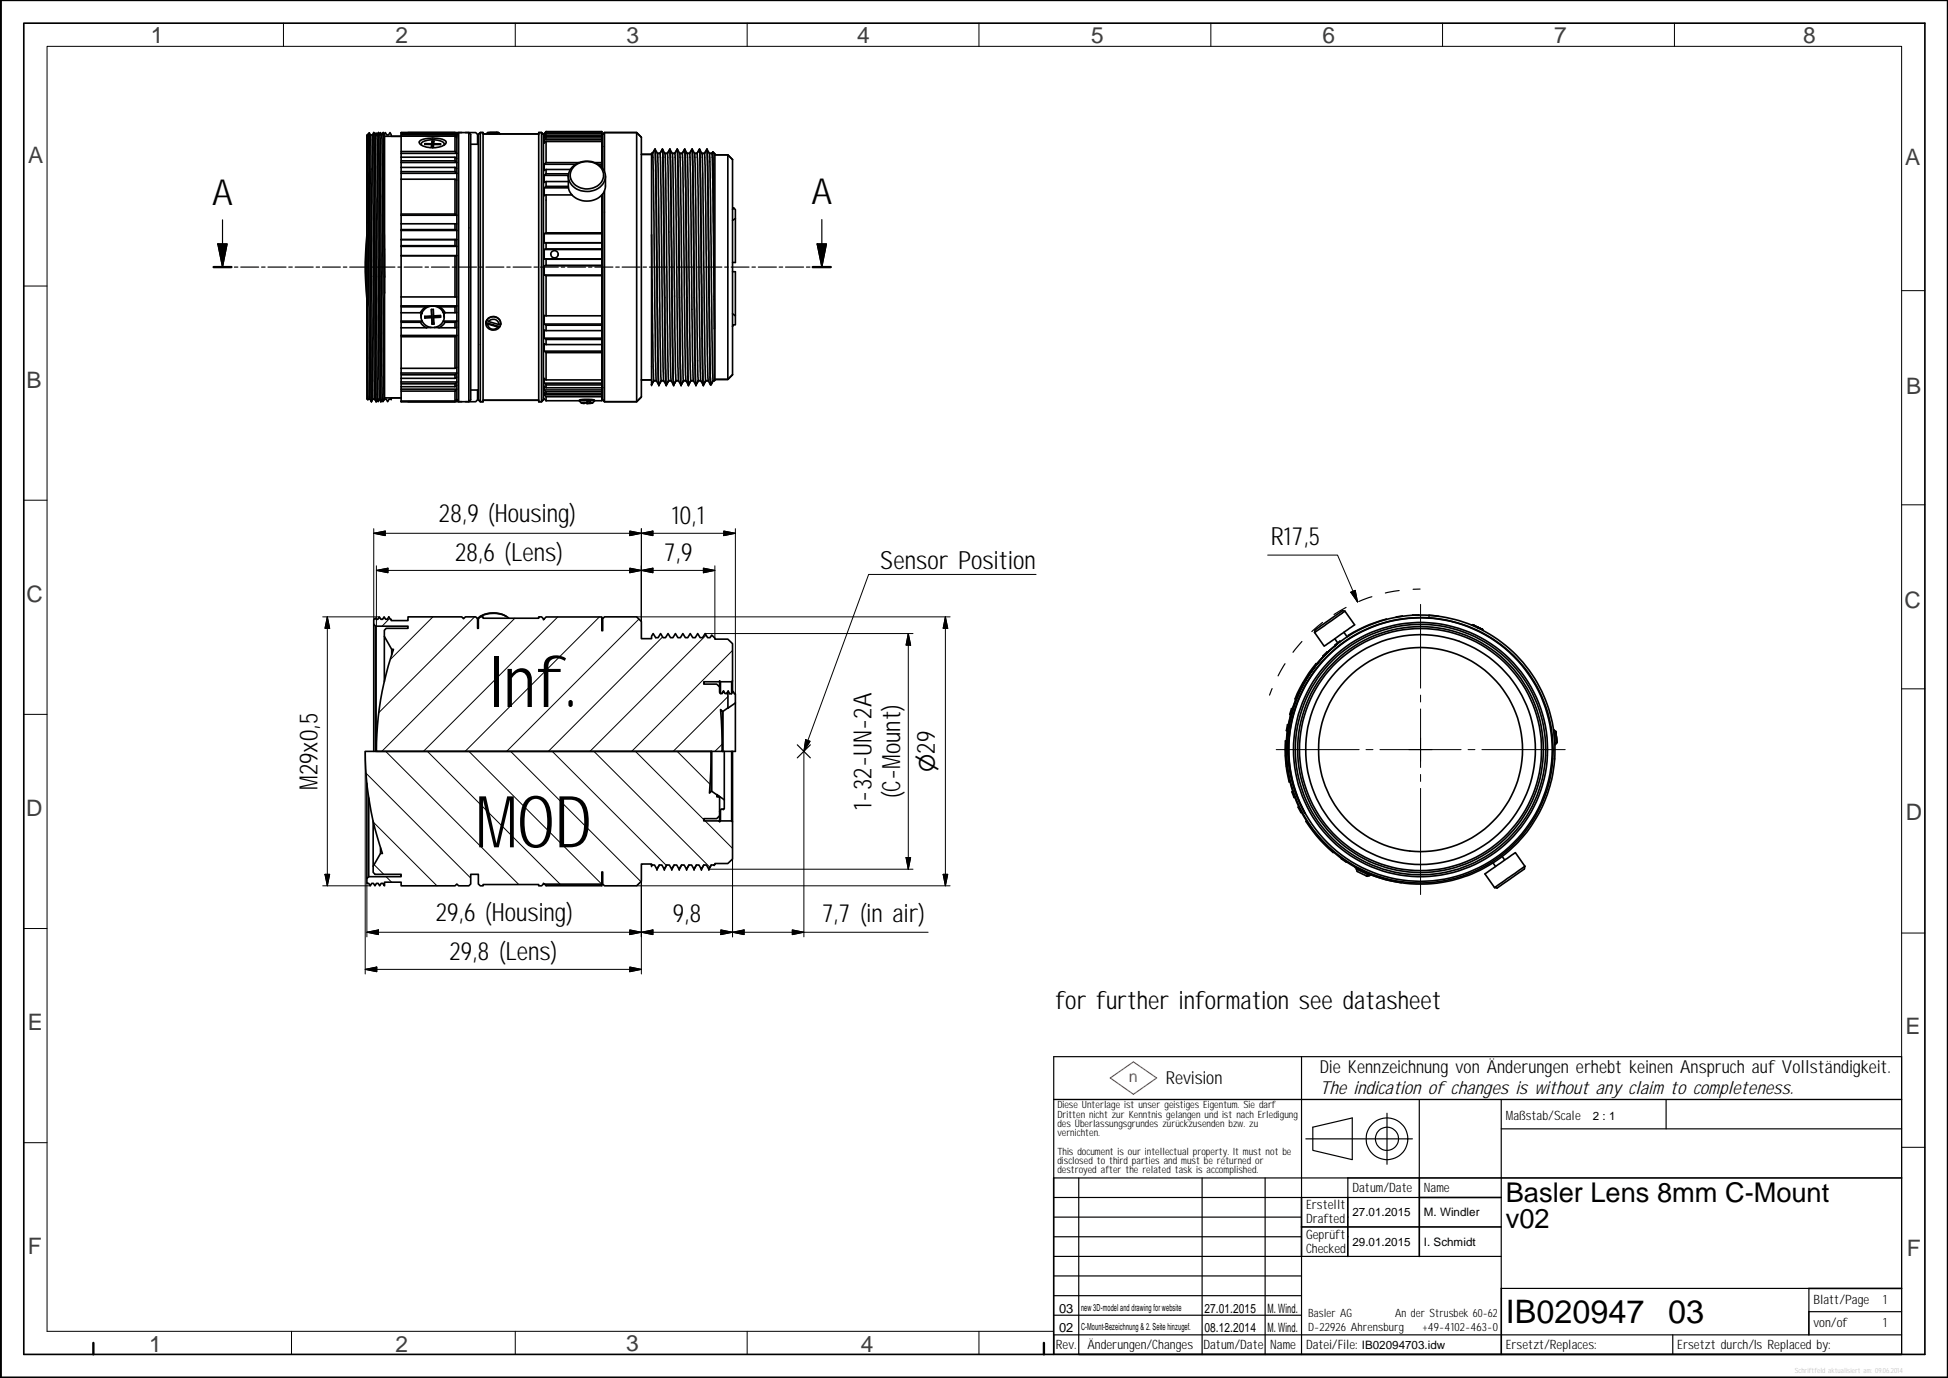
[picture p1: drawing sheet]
<svg xmlns="http://www.w3.org/2000/svg" width="420mm" height="297mm" viewBox="0 0 420 297" stroke-linecap="round" stroke-linejoin="round" font-family="sans-serif">
<g fill="none" stroke="#000" stroke-width=".36">
<path d="M5.1 5h410.1v287h-410.1zM79.2 29.1v35.4M79.3 29.1l.5 56.9M79.6 28.7l.1 10.9-.3-10.7M79.6 28.7a1 1 0 0 0-.5 1.3v54.5a2.04 2.04 0 0 0 .2 1.7l.1-.2h.4l.3 .6M79.7 28.7l.2 .4h.4l.3-.5 .3 .5h.4l.3-.5 .3 .5h.4l.4-.5 .2 .4v30.6M79.7 39.6l.4 47M79.7 37l.4 49.6M79.9 29.1l.5 56.9M80.3 29.1l.5 56.9M80.8 29l.3-.3 .2 .4M80.9 29.1l.5 56.9"/>
<path d="M81.3 29.1l.5 56.9M81.8 29l.3-.4 .2 .5M81.9 29.1l.6 56.9M82.3 29.1l.5 56.9M82.6 28.6l.3 34.6zM82.9 29l.2-.4 .3 .5h.4l.3-.5 .3 .8h2.1h-3.6M86.5 33.9h11.6v.8M86.5 34.7h11.6M86.5 28.6h11.6l.4 .4h-.1M86.5 38.6h11.6v7.5M86.5 28.7h11.6v.2M86.5 37h11.6"/>
<path d="M86.5 32.7h11.6M86.5 28.9h11.6M86.5 36.1h11.6M86.5 38.6v7.8M86.5 37.4v1.2M86.5 36.1v1.3M86.5 35v1.1M86.5 33.9v1.1M86.5 33.1v.8M86.5 28.6v4.5M86.5 28.6h11.6l.4 .4 .4-.4h2.2a1.82 1.82 0 0 1 .4 1.8v54.3a1.91 1.91 0 0 1-.4 1.9h-2.2l-.4-.4-.4 .4h-11.6M88 28.6h11.6"/>
<path d="M90.5 30.4a6.5 6.5 0 0 1 5-.3 .66 .66 0 0 1 .7 .6 .66 .66 0 0 1-.7 .7 4.9 4.9 0 0 1-5-.4zM90.9 31.3l-.1-.1a1.29 1.29 0 0 1 1.4-1 4.1 4.1 0 0 1 3.6 .7l-.1 .4M91.7 31l-.1 .1h1.5v.6h.4v-.6M91.7 31h1.4M91.7 31v.1M93.1 31.5h.1M93.1 31v.7M93.2 30.4l-.1 .6M93.2 30.4h.4l-.1 .6M93.2 31h.3M93.2 30.4v.6M93.2 31l-.1 .5"/>
<path d="M93.5 31v.1M93.5 31h1.5v.2l-1.5-.1M98.1 33.9l.4 .3M98.1 34.7l.4 .3h-12M98.1 28.6h.1M98.1 36.1v.9M98.1 38.6l.4 .2M98.1 36.1l.4 .2M98.1 28.7l.4 .4M98.1 32.7l.4 .4h-12M98.1 28.9l.4 .4h-12M98.1 37l.4 .4h-12"/>
<path d="M98.5 29.7l-.4-.4v3.4M98.5 29v57.2M98.9 28.6v58M100.4 28.6h2.2l.4 .4v2.1h.2h-1.7M101.1 28.6v58M103.2 29l.4-.4h.6v58a1.02 1.02 0 0 1-1-1.5zM103.6 28.6v58M104.9 28.9a2.35 2.35 0 0 1 2-.4l.6 .1 .3 .3M105.4 28.9h2M107.5 28.6l.4 .3M116.2 28.6h.6l.4 .4v55.7a1.91 1.91 0 0 1-.4 1.9h-.6zM116.2 28.9h-12"/>
<path d="M116.8 28.6v58M117.4 37.8v1.5l.4-.2M117.4 35.4v1.3l.4-.2M117.4 30.1v.7l.4-.3M117.4 29.3v.4l.4-.3M117.4 29.3h12.4M117.4 30.1h12.4M117.4 28.9h.2M117.4 37.8h5.2M117.4 35.4h6.8M117.8 28.4l-.6 .6M117.8 28.7l-.4 .4v-.2"/>
<path d="M117.8 30.5v4.6M117.8 28.4h.1M117.8 28.4h12M117.8 28.7v.2M117.8 29.4v.3M117.8 36.5v1M117.8 39.1v1.1M117.8 37.5l-.4 .3M117.8 35.1l-.4 .3M117.8 29.7l-.4 .4M117.8 28.9l-.4 .4M117.8 28.4l-.4 .5"/>
<path d="M117.8 35.1h7.1M117.8 29.4h12M117.8 29.7h12M117.8 30.5h12M117.8 28.9h12M117.8 36.5h5.2M117.8 37.5h4.8M117.8 39.1h4.8M117.8 28.7h12M122.6 38v2.1a3.9 3.9 0 0 0 4.9 3.2 3.6 3.6 0 0 0 3.1-3.2v-2.1M123.3 36.1a4.4 4.4 0 0 1 7.1 .9 3.3 3.3 0 0 1-3.2 4.3 3.8 3.8 0 0 1-4.6-3.7zM123.8 35.9a4.1 4.1 0 0 1 6.1 .8 2.93 2.93 0 0 1-2.7 4 3.3 3.3 0 0 1-4.1-3.5z"/>
<path d="M128.3 35.1h1.5M129 35.4h.8M129.8 30.5v4.6M129.8 28.4v2.1M129.8 35.1v.9M130 36.3v-5.9a1.89 1.89 0 0 1 .4-1.8h6.9l1 1v56l-1 1h-6.9a2.01 2.01 0 0 1-.4-1.9v-42.9M130 31.6h-.2M130.4 28.6v8.3M137.3 28.6v58M140.5 33.3h-2.2M140.7 33.1l.9 49h-.6l-.5 .8M141.3 32.2l.1 3.3 .4 39.1 .3 8.4"/>
<path d="M141.3 32.2l.5 1 .2 5.6 .4 36 .2 7.2-.5 1M141.3 32.2l.3 10.9 .3 33.7 .2 6.2M141.3 32.2l-.6 .9h-.2v17.5M142.4 33.1l.7 49h-.5l-.5 .9M142.9 32.2l.2 6.3 .3 33.6 .3 10.9M142.9 32.2l.6 1 .1 4.2 .3 32.1 .3 12.5-.5 1-.2-4.9-.4-39.1zM142.9 32.2l-.5 .9h-.6M144 33.1l.7 49h-.5l-.5 .9M144.5 32.2l.8 50.8M144.5 32.2l.5 1 .2 7.9 .4 32.1 .2 8.8-.5 1zM144.5 32.2l-.5 .9h-.6M145.6 33.1l.7 49h-.5l-.5 .9"/>
<path d="M146.1 32.2l.2 6.3 .4 40.9 .2 3.6M146.1 32.2l.6 1 .1 4.2 .4 39 .2 5.6-.5 1M146.1 32.2l.3 12.8 .3 33.1 .2 4.9M146.1 32.2l-.5 .9h-.6M147.2 33.1l.7 49h-.5l-.5 .9M147.7 32.2l.8 50.8M147.7 32.2l.5 .9 .1 .5 .1 5.2 .3 32.6 .3 10.6-.5 1zM147.7 32.2l-.5 .9h-.6M148.7 33.1l.9 49h-.6l-.5 .9M149.3 32.2l.1 4.9 .4 37.5 .3 8.4M149.3 32.2l.5 1 .2 5.6 .4 36 .2 7.2-.5 1-.2-6.2-.3-33.7zM149.3 32.2l-.6 .9h-.5"/>
<path d="M150.4 33.1l.7 49h-.5l-.5 .9M150.9 32.2l.2 6.3 .3 33.6 .3 10.9M150.9 32.2l.6 1 .1 4.2 .3 32.1 .3 12.5-.5 1-.2-4.9-.4-39.1zM150.9 32.2l-.5 .9h-.6M152 33.1l.7 49h-.5l-.5 .9M152.5 32.2l.7 49.7M152.5 32.2l.5 1 .2 3 .6 45.8-.4 .7-.2-1.4M152.5 32.2l.2 8.4 .5 40.7M152.5 32.2l-.5 .9h-.6M153.6 33.1l.2 7.1 .3 30.7M153.6 33.1h-.6h.6l.2-.4 .4 .5M153.6 33.1l.2-.4 .4 .5"/>
<path d="M153.8 32.7l.3 38.2M154.2 33.2v48.8l-.4 .1-.5 .8M154.2 33.4h2.8l1 1v46.4l-1 1h-2.8M157 33.4v48.4M79.1 50.7l-.3 5.9 .3 7.9M86.5 48.2h11.6v1.3M86.5 46.1h11.6M86.5 49.5h11.6M86.5 51.6h12M86.5 53h11.6M86.5 55.1h11.6M86.5 55.1h12h-.4v8.9"/>
<path d="M86.5 55.1v8.9M86.5 53.1v2M86.5 51.6v1.5M86.5 49.7v1.9M86.5 48.2v1.5M86.5 46.4v1.8M98.1 51.6v1.4M98.1 48.2l.4 .1M98.1 46.1l.4 .3h-12M98.1 49.5l.4 .2h-12M98.1 53l.4 .1h-12M117.4 40.5v1.7l.4-.2"/>
<path d="M117.4 57.3v2M117.4 53.8v2M117.4 50.4v1.9M117.4 59.3l.4 .1M117.4 55.8l.4 .1M117.4 52.3h.4M117.4 40.5h5.2M117.4 50.4h12.4M117.4 52.3h12.4M117.4 53.8h12.4M117.4 55.8h12.4M117.4 57.3h12.4"/>
<path d="M117.4 59.3h12.4M117.8 40.2l-.4 .3M117.8 40.2h4.8M117.8 59.4v8.7M117.8 42v8.2M117.8 52.3v1.4M117.8 55.9v1.3M117.8 57.2l-.4 .1M117.8 53.7l-.4 .1M117.8 50.2l-.4 .2M117.8 42h5.6M117.8 50.2h12"/>
<path d="M117.8 52.3h12M117.8 53.7h12M117.8 55.9h12M117.8 57.2h12M117.8 59.4h12M129.8 42v8.2M129.8 50.4v1.9M129.8 53.8v2M129.8 57.3v2M129.8 59.4v8.7M129.8 50.2v.2M129.8 52.3v1.5"/>
<path d="M129.8 55.8v1.5M129.8 59.3v.1M130.4 41.1v45.5M140.5 50.6l.5 31.4-.5 .9M140.5 50.6v32.3M158 45.1l.2-.3 .4 .4v1.9l-.6 .4M158 58.6h.6v9.5M158.2 44.8l-.2 .3M158.6 47.1v9.5h-.6M79.2 64.5l.2 21.5M79.2 64.5l.1 21.7M82.9 63.2v23l-.1-.2h-.3l-.4 .6-.5-58 .6 58"/>
<path d="M86.5 64h12M86.5 72.6h11.6M86.5 79.4h11.6M86.5 69.5h4.2M86.5 67.4h4.2M86.5 70.7h5.5M86.5 72.3h12l-.4 .3M86.5 79.4v1M86.5 72.3v7.1M86.5 70.7v1.6M86.5 69.2v1.5M86.5 67.4v1.8"/>
<path d="M86.5 65.9v1.5M86.5 64v1.9M86.5 66.1h5.4M86.5 65.9h12l-.4 .2M86.5 69.2h4.5M90.7 69.5l.5 .6 .8 .6M90.8 68.1l.2 1.1M91 69.2l1 1 1 .4M91 67.4l-.2 .7zM91 69.2l-.3 .3M91.6 68.2l.1 .4M91.6 68.2l.1 .1"/>
<path d="M91.7 68.3v.3M91.9 66.1l-.7 .6-.5 .7M93 70.6h.7M93 70.6l-1 .1M93.1 66l-1.1 .3-1 1.1h-.3M93.1 66.7v1.4M93.1 66.7h.4v1.4l1.5-.1v.4l-1.5 .1M93.1 66h.5M93.1 66l-1.2 .1M93.1 68.1l-1.5 .1M93.1 68.3h-1.4M93.1 68.3v.2l-1.4 .1"/>
<path d="M93.1 68.3l.1 1.6M93.2 65.9l-.1 .1M93.5 65.9l.1 .1M93.5 68.5l.1 1.4h-.4M93.6 66l1.4 .5 .6 .9M93.6 69.6l-.4 .1v.2M93.6 66l1.1 .1M93.7 70.6l4.4 .1M94.7 66.1h3.4v1.3M94.7 66.1l.8 .6 .5 .7M95 68.2h-1.5v.3M95.6 69.2l-.9 1-1 .4"/>
<path d="M95.6 67.4l.2 .7zM95.6 69.2l.4 .3M95.6 67.4h.4M95.6 69.2h2.9l-.4 .3M95.8 68.2l-.2 1M96 69.5h2.1M96 69.5l-.4 .5-.9 .7M98.1 72.6v6.8M98.1 69.5v1.2M98.5 67.4h-2.5M98.5 70.5l-.4 .2M98.5 79.2l-.4 .2"/>
<path d="M104.8 69.7h.1M104.8 69.7a1.6 1.6 0 0 1 1.6-1.5 1.6 1.6 0 0 1 1.6 1.5M105 69l.4 .3M105 69a1.62 1.62 0 0 1 1.8-.7 1.62 1.62 0 0 1 1.2 1.6M105 69a1.56 1.56 0 0 0 .7 2 1.56 1.56 0 0 0 2.1-.6l-3-.8 .4 .3 2.2 .6 .4-.1 .2-.5M105.2 69.9a1.23 1.23 0 0 0 .9 1 1.23 1.23 0 0 0 1.3-.4M105.4 69.3a1.21 1.21 0 0 1 1.3-.5 1.21 1.21 0 0 1 .9 1.2M105.4 69.3l2.2 .7M108 69.9l-.4 .1M117.4 72.9h12.4M117.4 75.7h12.4M117.4 75.7l.4 .3"/>
<path d="M117.4 72.9l.4 .3M117.4 69.8l.4 .3M117.4 69.9h12.4M117.8 73.2h12M117.8 74.3h12M117.8 76h12M117.8 76v5.9M117.8 74.3l-.4-.2v1.6M117.8 71.3l-.4-.1v1.7M117.8 68.1l-.4-.1v1.8M117.8 70.1v1.2M117.8 73.2v1.1"/>
<path d="M117.8 68.1h12M117.8 70.1h12M117.8 71.3h12M129.8 68.1v1.8M129.8 71.3v1.6M129.8 74.3v1.4M129.8 76v5.9M129.8 69.9v1.4M129.8 72.9v1.4M129.8 75.7v.3M154.1 70.9v11.2M158 67.6l.6 .5v1.9h-.4l-.2 .3 .2-.3"/>
<path d="M80.7 86l.1 .1M81.1 86.6l-.3-.6h-.4l-.3 .6M81.8 86.1l-.2 .5-.3-.4M82.1 86.6l-.3-.6h-.4l-.3 .6v-.1l-.5-57.9 .5 58M82.9 86.1l-.3 .5-.3-.4M82.9 85.8h3.6h-2.1v.4l-.1-.2h-.4l-.3 .6-.3-.6h-.4M86.5 80.8h11.6v.8M86.5 83.9h12l-.4 .4M86.5 81.6h11.6M86.5 82.7h11.6M86.5 83.4h11.6M86.5 84.3h11.6"/>
<path d="M86.5 86.5h11.6M86.5 80.4h12l-.4 .4M86.5 82.3h12l-.4 .4M86.5 83.9v2.7M86.5 82.3v1.1M86.5 81.6v.7M86.5 80.4v1.2M86.5 83.4v.5M86.5 86.6h11.6M88 86.6h11.6M98.1 84.3v2.2M98.1 82.7v.7"/>
<path d="M98.4 86.2h.1M98.5 81.3l-.4 .3M98.5 86.1l-.4 .4M98.5 83.1l-.4 .3M98.5 86.2l-.4 .4M101.5 84.1h1.7h-.2v2.1l-.4 .4h-2.2M104.2 86.3h12M117.2 85.8l.6 .6M117.4 84.1h12.4M117.4 82.6h12.4M117.4 85.1h12.4M117.4 85.1l.4 .4"/>
<path d="M117.4 84.1l.4 .4M117.4 82.6l.4 .4M117.8 81.9h12M117.8 83h12M117.8 84.5h12M117.8 84.9h12M117.8 86.4h7.2M117.8 85.5v.9M117.8 84.9l-.4-.3v.5M117.8 83.6l-.4-.4v.9M117.8 81.9l-.4-.3v1M117.8 85.5h12"/>
<path d="M117.8 83v.6M117.8 84.5v.4M125 86.5a.54 .54 0 0 1 .8-.4h1.5a.64 .64 0 0 1 .9 .4M125 86.5l.4 .4M126.7 86.3h.6M126.7 86.3l-1.7 .2M126.7 86.3l-.1 .5-1.2 .1 .6 .1 .6-.2M127.2 86.8l.6 .1-1.2 .1M127.3 86.3l.9 .1-.4 .5M127.3 86.3l-.6 .3M127.3 86.3l-.1 .5-.6 .2-.1-.2M129.8 81.9v.7"/>
<path d="M129.8 82.6v2.9M129.8 85.5v.9h-1.6M130 83.6h-12.2M138.3 81.9h2.2M140.5 82.9l.5-.8h.6l.5 .9M143.6 83l-.5-.9h-.5l-.5 .9M145.3 83l-.6-.9h-.5l-.5 .9M146.8 83l-.5-.9h-.5l-.5 .9M148.5 83l-.6-.9h-.5l-.5 .9M150.1 83l-.5-.9h-.6l-.5 .9M151.6 83l-.5-.9h-.5l-.5 .9M153.2 81.9l.1 1"/>
<path d="M153.2 81.3v.6M153.2 82.9l-.5-.8h-.5l-.5 .9M80.6 134.6v27.4M81 133.2l.1 .3h.4l.3-.5 .4 .5h.3l.4-.5 .3 .5h.4l.3-.5 .3 .5h.2v.3h3.6v-.8h11.6l.4 .4 .4-.4h2.2l.4 .4v2h.2v-2l.4-.4h.6v.3h12v-.3h.6l.4 .4v.2l.6-.6h12v3h.2v-2.6l.4-.4h6.9l1 1v3.7h2.2v-.6l.4-.5 .5 .9h.6l.5-.9 .5 .9h.5l.6-.9 .5 .9h.5l.6-.9 .5 .9h.6l.5-.9 .5 .9h.5l.6-.9 .5 .9h.6l.5-.9 .5 .9h.5l.6-.9 .5 .9h.6l.3-.6 .7 .7v.2h2.8l1 .9v8l-.2 .3h-2.4l-.2-.3v.3h-3.4v.5h2.8l.6 .6v1.1l.2 .3h.3l.4-.5 .3 .5h.3l.3-.4v3.5l-1.1 .8-.5-.4 .4 9h-74.6a66.3 66.3 0 0 1 3.7-22h-.4l-1.6-2.8v-1.3l.4-.5h4.7v-.4h-7l-.4-.4v-1zM81 135v27M82.9 137.2v9.7M84.5 140v1.1M103.6 132.9a5.7 5.7 0 0 1 5.7 0M109.8 133.3a5.8 5.8 0 0 0-6.8 0M287.9 137.7l.6 .9M288.4 138.8a29 29 0 0 1 46.3 16.2 29 29 0 0 1-34.5 34.9 29 29 0 0 1-16.7-46.2l2.3-2.5M289.1 138.3l-.1-.1-1 .8v.1"/>
<path d="M289.9 136.3l.7 1M290.1 131.7l-.6-.1-4.8 3.4a1.68 1.68 0 0 0-1.2 1.3M290.1 131.7l2.1 3-6.2 4.3-.4 .3-2.1-3M290.1 131.7l-6.6 4.6M299 133.5a26 26 0 0 0-8.2 3.4l.1 .2M302.5 132.8l-1.3 .3M306 132.6h.1M306 132.6h-1.3M308.2 132.6l2.1 .2M317.6 134.7l1.2 .5zM317.6 134.7h-.2M318.1 134.9l-.1 .1"/>
<path d="M318.7 135.1l1.1 .6-1.1-.6-.1 .2M319.8 135.7l.1 .2M155.2 147v1.1M155.4 147v2.5M155.8 153.4v8.6M155.9 153.4v8.6M156.1 149l-.4 .5M157.1 149l-.4 .5M157.1 149h.1M157.1 149l.3 .5h.4l.3-.5 .3 .5 .2 .1v1.9M157.8 147v2.5M158 146.7v2.4"/>
<path d="M158.6 151.5l-1.6 1.1M158.6 151.5v10.5h-2.7M277.5 159.7h-.2a29.2 29.2 0 0 0 .8 8.9h.1M277.9 156.2h-.2l-.2 1.3 .2 .1M278.8 152.8l-.2-.1-.4 1.3 .2 .1M284 143.1l-.1-.1-.8 1-2.1 3.2-1.2 2.3-.5 1.2 .2 .1M286.4 140.6l-.1-.1-1 .9 .1 .1M286.6 140.4l1.8-1.6a28.8 28.8 0 0 0-7 36.5 28.5 28.5 0 0 1 9.2-37.3 28.5 28.5 0 0 1 38 5.7 28.5 28.5 0 0 1-2.1 38.3 28.8 28.8 0 0 1-41.1-.6 28.8 28.8 0 0 1 1.2-41zM335.1 157.3h.1M335.1 157.3l.3 3.2 .4-.4-.2-2.2 .2 2.1-.4 .5M335.1 157.3l.5 .4M335.6 157.7l.2 2.2"/>
<path d="M335.8 159.9l-.4 .6M78.8 162h74.6l-.4 9 .5-.4 1.1 .7v.4h.6v4.2l-.6 .6h-2.8v.5h3.4v.2l.2-.2h2.4l.2 .2v8l-1 .9h-2.8l-.2 .5-.6-.1-.5 .9-.5-.9h-.6l-.5 .9-.5-.9h-.6l-.5 .9-.5-.9h-.6l-.5 .9-.5-.9h-.6l-.5 .9-.5-.9h-.6l-.5 .9-.5-.9h-.6l-.5 .9-.5-.9h-.6l-.5 .9-.5-.9h-.6l-.1 .1v-.4h-2.2v3.7l-1 1h-6.9l-.4-.3v-2.6h-.2v2.6h-12.4l-.2-.2-.4 .5h-.6v-.2h-12v.2h-.6l-.4-.3v-2.1h-1.7v2.1l-.4 .3h-2.2l-.4-.3-.4 .3h-11.6v-.7h-3.6v.7l-.3-.5h-.4l-.3 .5-.3-.5h-.4l-.3 .5-.4-.5h-.3l-.3 .5-.4-.5h-.4v-1l.4-.4h7v-.5h-5.6l-.4-.5v-1.3l1.6-2.7h.4a68.5 68.5 0 0 1-3.7-22zM79.1 168.8v20.6M79.5 172v17M80.5 177v9.7M153.4 162v8.6M153.5 162v8.6M154.6 171.3l1.6 1.1M154.6 171.7h.6M155.2 175.9v1.1M155.4 174.6v2.4M155.8 162h.1"/>
<path d="M156.2 172.4v1.9l-.2 .2-.1-.1h-.4l-.3 .5M156.2 162v10.4M157.8 162v15M158 162v15.2M277.4 162.8l-.1 .1 .2 1.1M277.4 164.6l.1 .7 .1 .1M277.4 164.6h.1M277.5 164.2l-.1 .4M278.8 170.6l-.2 .1 .5 1.2h.2M280.1 173.9l-.1 .1 .6 1.2 .1-.1M281.8 177l-.1 .1 2.2 3 2.7 2.8 .9 .9 .1-.1M335.4 160.5h.1"/>
<path d="M82.1 182.8v1.2M117.5 190.6l.3 .3h12v-.3M140.6 186.5l-.1 .1M142.2 186.5l-.5 .9M143.8 186.5l-.5 .9M145.4 186.5l-.5 .9M147 186.5l-.5 .9M148.6 186.5l-.5 .9M150.2 186.5l-.5 .9M151.8 186.5l-.5 .9M153.4 186.5l-.5 .9M289.3 185l1.1 .8"/>
<path d="M292.3 186.9l1.2 .7M292.6 187.3l.1 .6 1.3 .6a.98 .98 0 0 0 1.1 0M292.6 187.3l2.5 1.2M292.6 187.2v.1M294.6 188.7l.3 .2M295.1 188.5l.3 .2M295.4 188.7h.1M295.4 188.7l-.5 .2M295.5 188.5h.1M295.5 188.5l3.3 1.1 3.4 .7M295.5 188.5l-.1 .2M322 186l.6 .8"/>
<path d="M324 184.6l.5 .8M328.9 186.7l-6.5 4.6M328.9 186.7a1.6 1.6 0 0 1-1.2 1.3l-3.7 2.7a1.61 1.61 0 0 1-1.6 .6M328.9 186.7l-2.1-2.9-2.1 1.5-4.4 3.1 2.1 2.9M227.3 253.9v38.1M280.7 258.1v12.7M290.7 253.9h119.5M290.7 258.1v12.7M306.1 258.1h17.7M306.1 253.9v16.9M280.7 264.5h43.1M323.8 277.7v14.3"/>
<path d="M390.2 277.7h20M390.2 282.7v5"/>
<circle cx="119.6" cy="54.8" r=".79"/>
<circle cx="306.4" cy="161.6" r="26.1"/>
<circle cx="306.4" cy="161.6" r="27"/>
<circle cx="306.4" cy="161.6" r="28.4"/>
<circle cx="306.4" cy="161.6" r="27.4"/>
<circle cx="306.4" cy="161.6" r="26.5"/>
<circle cx="306.4" cy="161.6" r="24.8"/>
<circle cx="306.4" cy="161.6" r="22"/>
</g>
<g fill="#000">
<circle cx="82.9" cy="59.6" r=".18"/>
<circle cx="119.6" cy="54.8" r=".18"/>
<circle cx="90.8" cy="68.3" r=".18"/>
<circle cx="95.8" cy="68.3" r=".18"/>
<circle cx="108" cy="69.7" r=".18"/>
<circle cx="98.5" cy="86.2" r=".18"/>
<circle cx="140.5" cy="82.9" r=".18"/>
<circle cx="142.1" cy="83" r=".18"/>
<circle cx="143.7" cy="83" r=".18"/>
<circle cx="145.3" cy="83" r=".18"/>
<circle cx="146.9" cy="83" r=".18"/>
<circle cx="148.5" cy="83" r=".18"/>
<circle cx="150.1" cy="83" r=".18"/>
<circle cx="151.7" cy="83" r=".18"/>
<circle cx="153.4" cy="82.7" r=".18"/>
<circle cx="308.2" cy="132.6" r=".18"/>
<circle cx="318.8" cy="135.2" r=".18"/>
<circle cx="156.1" cy="149" r=".18"/>
<circle cx="157" cy="149.1" r=".18"/>
<circle cx="140.5" cy="186.6" r=".18"/>
<circle cx="141.7" cy="187.4" r=".18"/>
<circle cx="143.3" cy="187.4" r=".18"/>
<circle cx="144.9" cy="187.4" r=".18"/>
<circle cx="146.5" cy="187.4" r=".18"/>
<circle cx="148.1" cy="187.4" r=".18"/>
<circle cx="149.7" cy="187.4" r=".18"/>
<circle cx="151.3" cy="187.4" r=".18"/>
<circle cx="152.9" cy="187.4" r=".18"/>
</g>
<g fill="none" stroke="#000" stroke-width=".22">
<path d="M61.1 5v5M111.1 5v5M161.2 5v5M211.1 5v5M261.2 5v5M311.1 5v5M361.2 5v5M5.1 61.7h5M410.2 62.7h5M5.1 107.8h5M80.6 115l2.5-.5v1zM80.6 115h78"/>
<path d="M80.6 114v19.6M135.8 114.5l2.5 .5-2.5 .5zM138.3 114v20M138.3 115l2.5-.5v1zM156.1 114.5l2.5 .5-2.5 .5zM158.6 114v35.6M273.4 119.7h15.1l4.3 10.1M410.2 108.8h5M69.6 133h12.2M70.6 133l.5 2.4h-1zM70.6 133v57.9M81.2 122v40"/>
<path d="M81.2 123l2.5-.5v1zM81.2 123h73M84.1 133.3l-1.7 1.7M93.4 133l-9.2 9.1M102.4 133l-20.7 20.6M111.1 133.3l-28.8 28.7M120.3 133l-29 29M129.3 133l-29 29M135.8 122.5l2.5 .5-2.5 .5zM137.3 133h67.6M137.8 133.5l-28.5 28.5M138.3 123l2.5-.5v1z"/>
<path d="M142.9 137.3l-24.6 24.7M151.7 122.5l2.5 .5-2.5 .5zM152.1 136.6h44.8M152.3 136.9l-25.1 25.1M154.2 122v15.6M195.9 136.6v50.8M195.9 136.6l.5 2.5h-1zM203.9 133v57.9M203.9 133l.5 2.4h-1zM223.5 123.8h-36.1l-14 38.2v40M291.3 127.7l1-.4 .5 2.5zM306.4 130.3v18"/>
<path d="M5.1 154h5M157 150.2l-11.8 11.8M158 140.2l-21.8 21.8M173.8 159.4l.9 .4-1.3 2.2zM306.4 149.8v1.5M306.4 152.8v12.6M410.2 148.5h5M78.8 162v48M79 166.7l22.5 22.6M80.6 177.3l13.6 13.6M83.2 162l28.7 28.7M92.2 162l28.6 28.6"/>
<path d="M101.1 162l28.7 28.6M110.1 162l28.1 28.1M119.1 162l24.7 24.6M128.1 162l25 25M137.1 162l14.7 14.7M146.1 162l7 7M152.1 177l5.9 5.9M155.8 160.4l-1.6 1.6M275.3 161.6h17.8M294.6 161.6h1.5M297.6 161.6h17.5M306.4 166.9v1.5"/>
<path d="M306.4 169.9v22.9M316.6 161.6h1.5M319.6 161.6h18M69.6 190.9h10.3M70.1 188.5h1l-.5 2.4zM79.1 190.4v11.6M80.7 186.4l2.1 2.1M83.3 189l1.2 1.2M137.3 190.9h67.6M138.3 189.9v20.1M152.9 187.4h44M158 185.2v16.8"/>
<path d="M195.4 184.8h1l-.5 2.6zM203.4 188.5h1l-.5 2.4zM5.1 200.2h5M78.8 209l2.5-.6v1.1zM78.8 209h59.5M79.1 201l2.5-.6v1.1zM79.1 201h121.1M135.8 208.4l2.5 .6-2.5 .5zM135.8 200.4l2.5 .6-2.5 .5zM138.3 201l2.5-.6v1.1zM155.5 200.4l2.5 .6-2.5 .5zM158 201l2.5-.6v1.1z"/>
<path d="M170.9 200.4l2.5 .6-2.5 .5zM410.2 201.1h5M5.1 246.3h5M410.2 247.3h5M62.9 287v5M111.1 287v5M161.2 287v5M211.1 287v5M227.1 287h-217v-277h400.1v282"/>
</g>
<path d="M.2 0h419.9v297h-419.9zM46.1 57.6h3.8M175.3 57.6h3.9M20.1 289.5v2.5M225.2 289.5v2.5" fill="none" stroke="#000" stroke-width=".51"/>
<g fill="none" stroke="#000" stroke-width=".25">
<path d="M46.1 57.6h3.8M47 52.6h2l-1 5zM48 47.4v10.2M50.6 57.6h.7M51.9 57.6h3.9M56.4 57.6h.8M57.8 57.6h3.9M62.3 57.6h.7M63.7 57.6h3.9M68.2 57.6h.7M69.6 57.6h3.8M74.1 57.6h.7"/>
<path d="M75.4 57.6h3.9M79.9 57.6h.8M81.3 57.6h3.9M85.8 57.6h.7M87.2 57.6h3.8M91.7 57.6h.7M93.1 57.6h3.8M97.5 57.6h.8M98.9 57.6h3.9M103.4 57.6h.8M104.8 57.6h3.9M109.3 57.6h.7"/>
<path d="M110.7 57.6h3.9M115.2 57.6h.7M116.6 57.6h3.8M121.1 57.6h.7M122.4 57.6h3.9M126.9 57.6h.8M128.3 57.6h3.9M132.8 57.6h.8M134.2 57.6h3.9M138.7 57.6h.7M140.1 57.6h3.8M144.6 57.6h.7"/>
<path d="M145.9 57.6h3.9M150.4 57.6h.8M151.8 57.6h3.9M156.3 57.6h.8M157.7 57.6h3.9M162.2 57.6h.7M163.6 57.6h3.9M168.1 57.6h.7M169.4 57.6h3.9M173.9 57.6h.8M175.3 57.6h3.9M176.2 52.6h2.1l-1 5z"/>
<path d="M177.3 47.3v10.3M280.8 138.3l-1.9 2.3M285.3 134.2l-2.4 1.9M290.3 130.9l-2.6 1.6M295.9 128.6l-2.8 1.1M301.8 127.3l-3 .5M306.3 127h-1.5M274.4 148.4l-.6 1.4M277.2 143.1l-1.5 2.6M172 160.5l2.8 2.9M174.8 160.5l-2.8 2.9M227.3 237h182.9"/>
<path d="M280.7 227.8v30.3M299.2 240v11M306.1 237v16.9M323.8 237v40.7h66.4v5h20M359.4 237v6.3M227.3 258.1h78.8M232.7 253.9v38.1h-5.4v-4.3h182.9M259.3 253.9v38.1M272.9 253.9v38.1M281.7 245.5h22.9M283.2 243l8.5-2v9l-8.5-2zM290.7 258.1v-4.2h-63.4v-26.1h182.9v64.2"/>
<path d="M323.8 243.3h86.4M227.3 266.6h53.4M227.3 262.4h53.4M227.3 279.3h53.4M227.3 275h53.4M227.3 270.8h96.5M280.7 270.8v21.2M227.3 283.5h53.4M360.8 287.7v4.3"/>
<circle cx="299.1" cy="245.5" r="4.5"/>
<circle cx="299.2" cy="245.5" r="2.5"/>
</g>
<path d="M239.5 232.4l5-3.5 5 3.5-5 3.5z" fill="none" stroke="#ee2a28" stroke-width=".25"/>
<path d="M47 52.6h2l-1 5zM176.2 52.6h2.1l-1 5z" fill="#000" stroke="#000" stroke-width=".25"/>
<g fill="#000" stroke="#000" stroke-width=".22">
<path d="M80.6 115l2.5-.5v1zM135.8 114.5l2.5 .5-2.5 .5zM138.3 115l2.5-.5v1zM156.1 114.5l2.5 .5-2.5 .5zM70.6 133l.5 2.4h-1zM81.2 123l2.5-.5v1zM135.8 122.5l2.5 .5-2.5 .5zM138.3 123l2.5-.5v1zM151.7 122.5l2.5 .5-2.5 .5zM195.9 136.6l.5 2.5h-1zM203.9 133l.5 2.4h-1zM291.3 127.7l1-.4 .5 2.5z"/>
<path d="M173.8 159.4l.9 .4-1.3 2.2zM70.1 188.5h1l-.5 2.4zM195.4 184.8h1l-.5 2.6zM203.4 188.5h1l-.5 2.4zM78.8 209l2.5-.6v1.1zM79.1 201l2.5-.6v1.1zM135.8 208.4l2.5 .6-2.5 .5zM135.8 200.4l2.5 .6-2.5 .5zM138.3 201l2.5-.6v1.1zM155.5 200.4l2.5 .6-2.5 .5zM158 201l2.5-.6v1.1zM170.9 200.4l2.5 .6-2.5 .5z"/>
</g>
<g font-size="15.5">
<text x="105.6" y="152.4">Inf.</text>
<text x="102.6" y="182.6">MOD</text>
</g>
<g font-size="7.7">
<text x="45.8" y="44.1">A</text>
<text x="175" y="44">A</text>
</g>
<g font-size="7">
<text x="324.8" y="285.2">IB020947</text>
<text x="359.8" y="285.2">03</text>
</g>
<g font-size="5.9">
<text x="324.8" y="259.2">Basler Lens 8mm C-Mount</text>
<text x="324.8" y="264.8">v02</text>
</g>
<g font-size="5.4">
<text x="94.7" y="112.5">28,9 (Housing)</text>
<text x="144.9" y="112.9">10,1</text>
<text x="274.1" y="117.5">R17,5</text>
<text x="98.1" y="120.9">28,6 (Lens)</text>
<text x="143.2" y="120.9">7,9</text>
<text x="189.9" y="122.6">Sensor Position</text>
<text x="201.6" y="162.4" transform="rotate(-90 201.6 162.4)">29</text>
<text x="68.5" y="170.3" transform="rotate(-90 68.5 170.3)">M29x0,5</text>
<text x="194.2" y="172.1" transform="rotate(-90 194.2 172.1)">(C-Mount)</text>
<text x="187.9" y="174.5" transform="rotate(-90 187.9 174.5)">1-32-UN-2A</text>
<text x="94" y="198.5">29,6 (Housing)</text>
<text x="145.1" y="198.8">9,8</text>
<text x="177.3" y="198.8">7,7 (in air)</text>
<text x="97" y="206.8">29,8 (Lens)</text>
<text x="227.7" y="217.4">for further information see datasheet</text>
</g>
<g font-size="4.9" fill="#3f3f3f">
<text x="32.5" y="9.3">1</text>
<text x="85.3" y="9.4">2</text>
<text x="135.1" y="9.2">3</text>
<text x="184.9" y="9.3">4</text>
<text x="235.3" y="9.4">5</text>
<text x="285.2" y="9.2">6</text>
<text x="335.2" y="9.4">7</text>
<text x="388.9" y="9.4">8</text>
<text x="6" y="35">A</text>
<text x="410.9" y="35.6">A</text>
<text x="5.7" y="83.6">B</text>
<text x="411.2" y="84.9">B</text>
<text x="5.7" y="129.8">C</text>
<text x="410.8" y="131.1">C</text>
<text x="5.7" y="175.8">D</text>
<text x="411.1" y="176.7">D</text>
<text x="6" y="221.9">E</text>
<text x="411" y="222.9">E</text>
<text x="6" y="270.3">F</text>
<text x="411.3" y="270.8">F</text>
<text x="32.2" y="291.5">1</text>
<text x="85.3" y="291.4">2</text>
<text x="135.1" y="291.1">3</text>
<text x="185.7" y="291.4">4</text>
</g>
<text font-size="4.6" x="201.6" y="166.3" transform="rotate(-90 201.6 166.3)">⌀</text>
<g font-size="3.9">
<text x="251.4" y="233.6">Revision</text>
<text x="284.7" y="231.4">Die Kennzeichnung von Änderungen erhebt keinen Anspruch auf Vollständigkeit.</text>
<text x="284.7" y="235.8">The indication of changes is without any claim to completeness.</text>
</g>
<text font-size="3.5" fill="#ee2a28" x="243.4" y="233.3">n</text>
<g font-size="2.8">
<text x="324.8" y="241.4">Maßstab/Scale</text>
<text x="291.7" y="256.9">Datum/Date</text>
<text x="307.1" y="256.9">Name</text>
<text x="281.7" y="260.7">Erstellt</text>
<text x="281.7" y="263.7">Drafted</text>
<text x="281.7" y="267">Geprüft</text>
<text x="281.7" y="270">Checked</text>
<text x="391.1" y="281">Blatt/Page</text>
<text x="406.2" y="281">1</text>
<text x="228.4" y="287.2">02</text>
<text x="228.4" y="283">03</text>
<text x="259.8" y="287.2">08.12.2014</text>
<text x="259.8" y="283">27.01.2015</text>
<text x="273.4" y="287.2">M. Wind.</text>
<text x="273.4" y="283">M. Wind.</text>
<text x="391.1" y="286.1">von/of</text>
<text x="406.2" y="285.9">1</text>
<text x="227.7" y="290.8">Rev.</text>
<text x="234.5" y="290.8">Änderungen/Changes</text>
<text x="259.6" y="290.8">Datum/Date</text>
<text x="274" y="290.8">Name</text>
<text x="281.7" y="290.8">Datei/File: IB02094703.idw</text>
<text x="324.8" y="290.8">Ersetzt/Replaces:</text>
<text x="361.8" y="290.8">Ersetzt durch/Is Replaced by:</text>
</g>
<g font-size="2.5">
<text x="343.6" y="241.4">2 : 1</text>
<text x="291.7" y="262.2">27.01.2015</text>
<text x="307.1" y="262.2">M. Windler</text>
<text x="291.7" y="268.5">29.01.2015</text>
<text x="307.1" y="268.5">I. Schmidt</text>
<text x="282.1" y="284">Basler AG</text>
<text x="282.1" y="287">D-22926 Ahrensburg</text>
<text x="300.9" y="284">An der Strusbek 60-62</text>
<text x="306.8" y="287">+49-4102-463-0</text>
</g>
<g font-size="2.2">
<text x="228.1" y="238.9">Diese Unterlage ist unser geistiges Eigentum. Sie darf</text>
<text x="228.1" y="240.9">Dritten nicht zur Kenntnis gelangen und ist nach Erledigung</text>
<text x="228.1" y="242.9">des Überlassungsgrundes zurückzusenden bzw. zu</text>
<text x="228.1" y="244.9">vernichten.</text>
<text x="228.1" y="248.9">This document is our intellectual property. It must not be</text>
<text x="228.1" y="250.9">disclosed to third parties and must be returned or</text>
<text x="228.1" y="252.9">destroyed after the related task is accomplished.</text>
</g>
<g font-size="2.1">
<text x="233.2" y="286.8">C-Mount-Bezeichnung &amp; 2. Seite hinzugef.</text>
<text x="233.2" y="282.6">new 3D-model and drawing for website</text>
</g>
<text font-size="1.5" fill="#c0c0c0" x="387.1" y="296">Schriftfeld aktualisiert am: 09.06.2014</text>
</svg>
